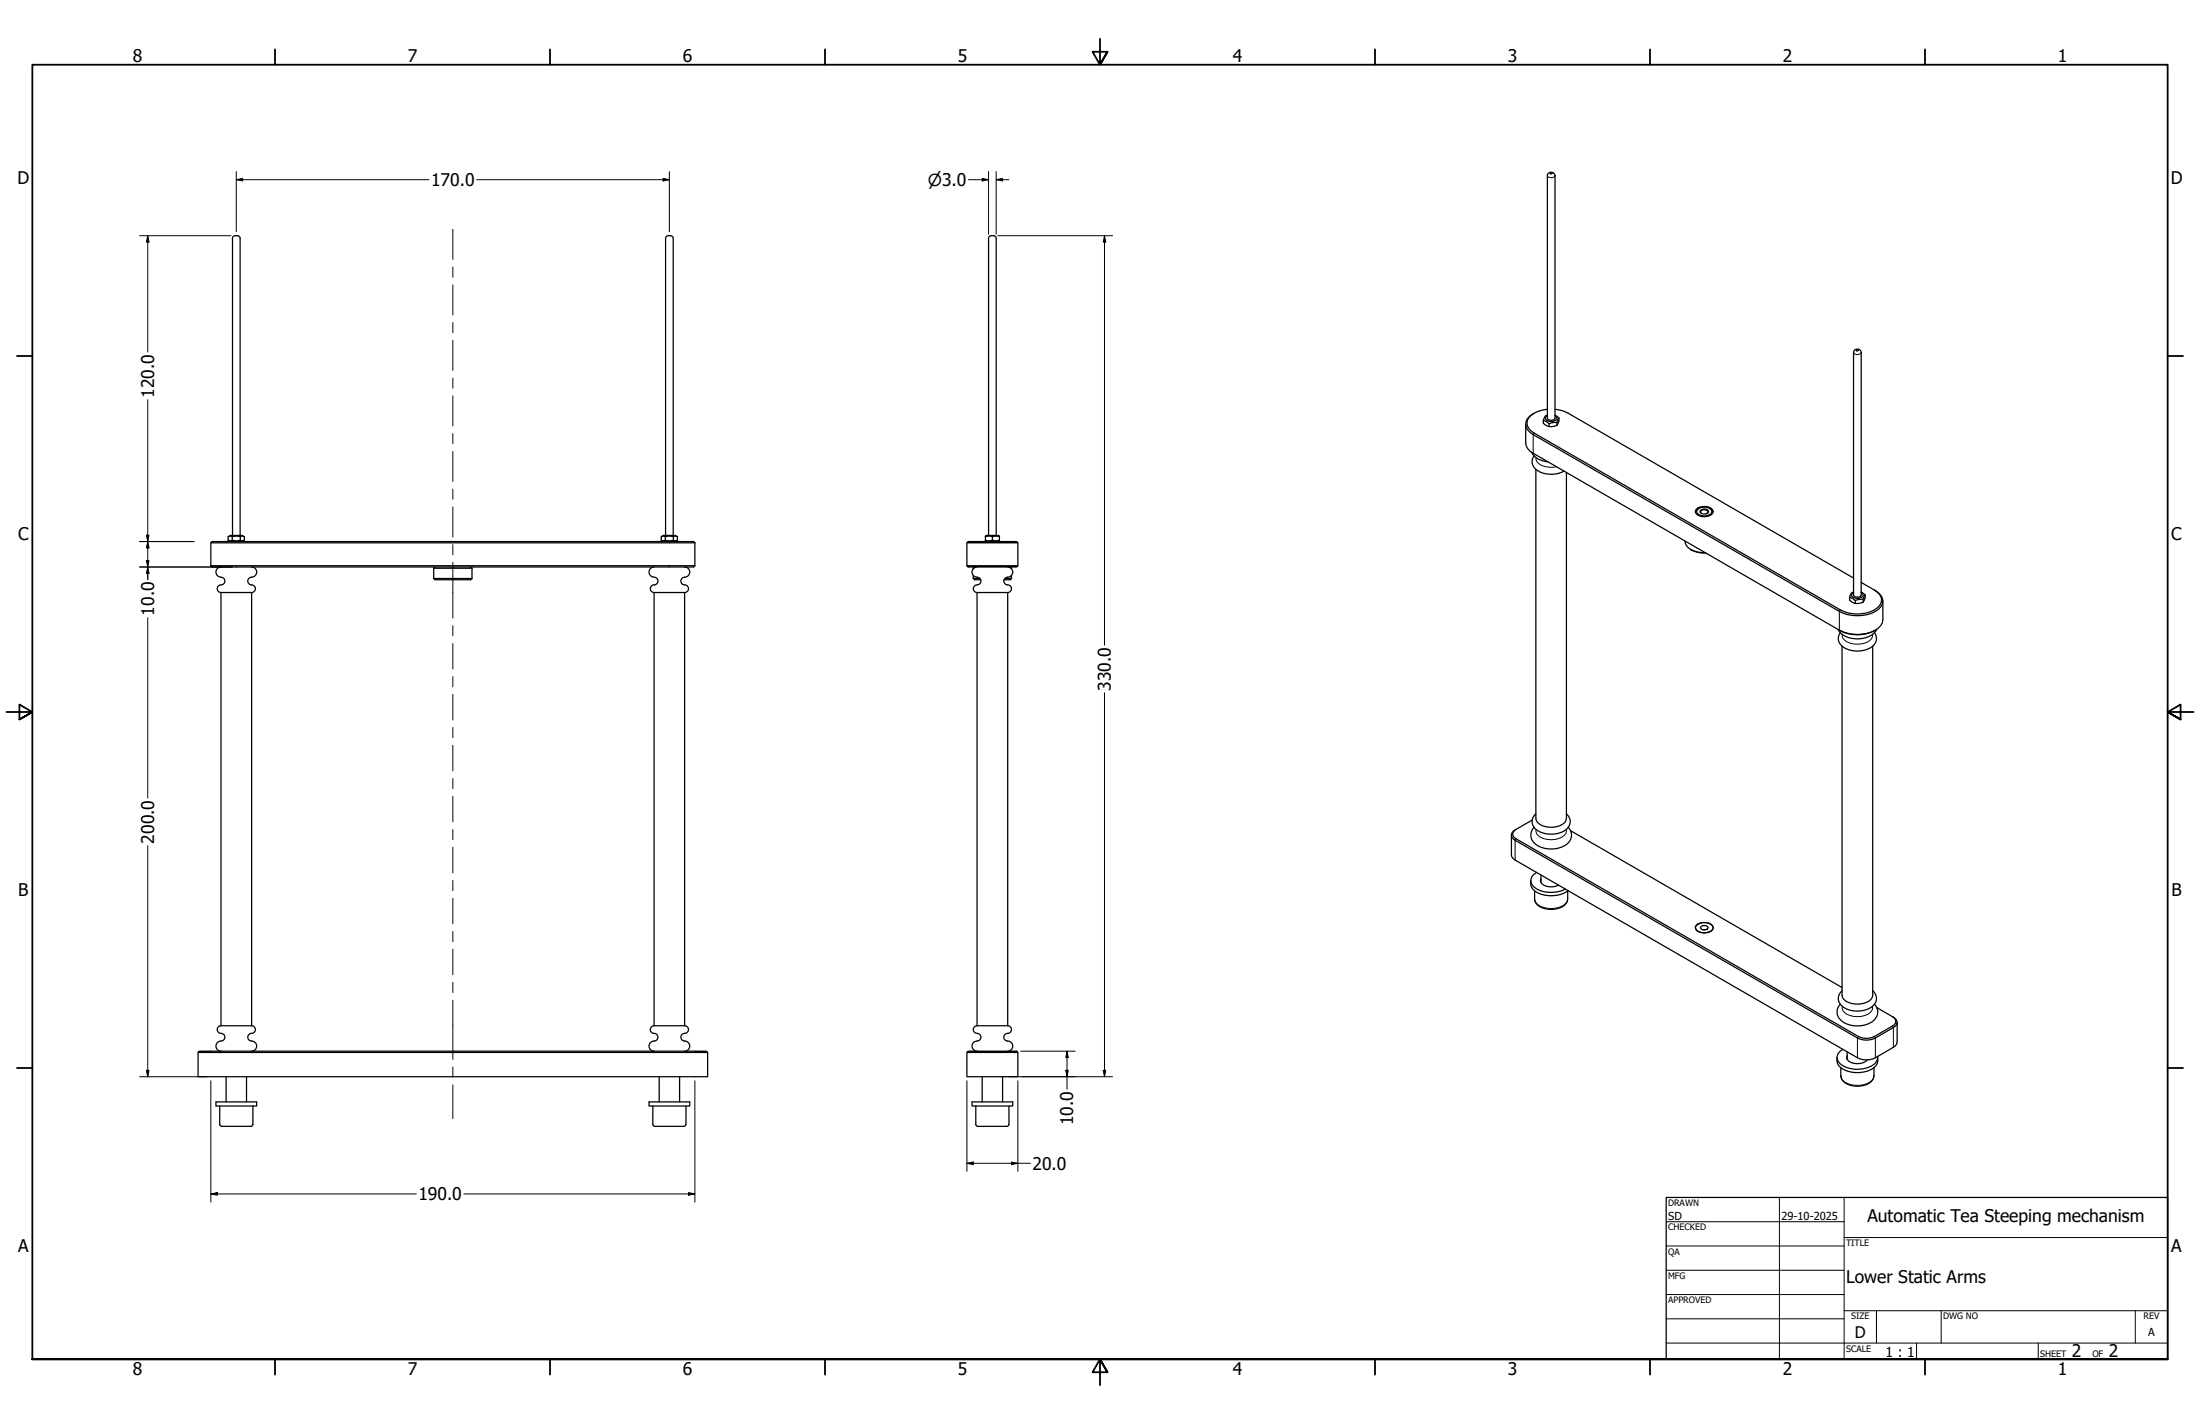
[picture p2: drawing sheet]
<svg xmlns="http://www.w3.org/2000/svg" width="864mm" height="559mm" viewBox="0 0 864 559" stroke-linecap="round" stroke-linejoin="round" font-family="sans-serif">
<!-- layer: Visible (ANSI) -->
<g fill="none" stroke="#000" stroke-width=".49">
<path d="M607.6 68.2a1.56 1.56 0 0 1 1.6-.6 1.56 1.56 0 0 1 1.2 1.3v95.2a1.72 1.72 0 0 1-3 0v-95.2zM262.3 92.5h1a1.01 1.01 0 0 1 1 1v116.6M262.3 92.5a1.01 1.01 0 0 0-1 1v116.6M727.8 137.6a1.57 1.57 0 0 1 1.6-.6 1.57 1.57 0 0 1 1.2 1.3v95.2a1.72 1.72 0 0 1-3 0v-95.2zM598.9 166.4v7.4a4.9 4.9 0 0 0 2.9 4.1l120.2 69.4a14.8 14.8 0 0 0 14.2 0M601.3 177.5a7.6 7.6 0 0 0 6.4 3.8M602.2 162.2a4.4 4.4 0 0 0-3.2 4 4.4 4.4 0 0 0 2.8 4.3l120.2 69.4a15.2 15.2 0 0 0 15.4-.8 3.9 3.9 0 0 0 0-6.4l-1.6-1.1M602.2 178.9a4.1 4.1 0 0 0 2.2 6.3 10.8 10.8 0 0 0 9.5-.3M605.8 165v1.1l1.2 .9 1.1 .4M607.4 163.1l-.8 .9a2.57 2.57 0 0 0 2.3 1.4 2.57 2.57 0 0 0 2.3-1.4l-.8-.9M607.4 162.9a2.09 2.09 0 0 0-1.6 2.1l2.3 1.3 3.1-.5 .8-1.8-1.6-1.1M607.4 160.6a9 9 0 0 0-7.8 4.3 4.1 4.1 0 0 0 2.6 5l120.2 69.4a14.2 14.2 0 0 0 14.6-.8 3.6 3.6 0 0 0 0-6.1l-1.2-.8"/>
<path d="M608.1 166.3v1.1M610.4 160.6l2.8 .5 2.4 1.1 112 64.6M611.2 165.8v1.1M612 164a2.68 2.68 0 0 1-3.1 3.4h-.8M602.9 184.2v137a5 5 0 0 0 5.3 3.4 6.7 6.7 0 0 0 6.5-2.6l.2-136.6M665.9 199.8a4.9 4.9 0 0 1 6.4 .2l.2 .7a3.6 3.6 0 0 1-4.8 1.9 1.94 1.94 0 0 1-1.8-2.8zM666.9 199.5l-.9 .6-.5 .8M671.1 199.5l.9 .6 .5 .8M82.8 213h190M89.6 212l.8 .2 .8-.2 1.5 .2 3.2-.2M89.6 210.6l.8-.2 .8 .2 1.5-.2 3.2 .2M89.6 212l.9 .5"/>
<path d="M91.2 210.6v1.4M91.3 210.1v-116.6l.6-.9 1.4-.1a1.01 1.01 0 0 1 1 1v116.6M94.3 210.6v1.4M95.9 210.6l-.8-.5h-4.6l-.9 .5v1.4M95.9 212l-.8 .5M95.9 210.6v1.4M259.6 212l.8 .2 .8-.2 1.5 .2 3.2-.2M259.6 210.6l.8-.2 .8 .2 1.5-.2 1.6 .2 .8-.2 .8 .2M259.6 212l.9 .5M261.2 210.6v1.4M264.3 210.6v1.4M265.9 210.6l-.8-.5h-4.6l-.9 .5v1.4"/>
<path d="M265.9 212l-.8 .5M265.9 210.6v1.4M272.8 213l-.5-.5h-189l-.5 .5v9M272.8 213v9M379.6 213l.4-.5h19.1l.5 .5zM379.6 213v9M386.8 212l1.4 .2 4.1-.2M386.8 210.6l1.4-.2 4.1 .2M387.2 212.5l-.4-.3v-1.8l.4-.3h4.7l.4 .3v1.8l-.4 .3M388.1 210.1v-116.6l.6-.9 1.3-.1a1.01 1.01 0 0 1 1.1 1v116.6M389.6 210.6v1.4M399.6 213v9"/>
<path d="M661.5 212.3a4.2 4.2 0 0 0 3.6 4l4.3 .6M663.7 215.7l.3 .2a11.1 11.1 0 0 0 5.6 1.1M666.2 200.1a4.1 4.1 0 0 1 5.7 .1l.1 .6a3.7 3.7 0 0 1-5.8 .5zM667.4 200.4a1.96 1.96 0 0 1 3.3 .5 2.12 2.12 0 0 1-3.4 0zM667.9 201.5l-.4-.4a1.54 1.54 0 0 1 1.5-1.1 1.54 1.54 0 0 1 1.5 1.1l-.4 .4M82.8 222h190M82.8 222l.5 .5h189l.5-.5M86.7 232.5h12.1v170h-12.1M86.7 232.5v170M86.8 222.5a2.07 2.07 0 0 0-2 2.3 2.07 2.07 0 0 0 2.4 1.8 1.58 1.58 0 0 1 1 1.9 1.58 1.58 0 0 1-1.9 1.1 1.5 1.5 0 0 0-1 1.7 1.5 1.5 0 0 0 1.5 1.2M98.8 222.5a2.07 2.07 0 0 1 1.9 2.3 2.07 2.07 0 0 1-2.4 1.8 1.58 1.58 0 0 0-.9 1.9 1.58 1.58 0 0 0 1.8 1.1 1.5 1.5 0 0 1 1 1.7 1.5 1.5 0 0 1-1.4 1.2M170.3 227l.5 .5h13.9l.6-.5"/>
<path d="M170.3 223h15M170.3 227h15M170.3 223v4M170.8 222.5l-.5 .5M184.7 222.5l.6 .5M185.3 223v4M256.8 232.5h11.9v170h-11.9M256.8 232.5v170M256.8 222.5a2.07 2.07 0 0 0-2 2.3 2.07 2.07 0 0 0 2.4 1.8 1.58 1.58 0 0 1 1 1.9 1.58 1.58 0 0 1-1.9 1.1 1.5 1.5 0 0 0-1 1.7 1.5 1.5 0 0 0 1.5 1.2M268.8 222.5a2.07 2.07 0 0 1 1.9 2.3 2.07 2.07 0 0 1-2.4 1.8 1.58 1.58 0 0 0-.9 1.9 1.58 1.58 0 0 0 1.8 1.1 1.5 1.5 0 0 1 1 1.7 1.5 1.5 0 0 1-1.4 1.2M379.6 222h20l-.5 .5h-19.1zM382.1 227l.5 .5h2.4"/>
<path d="M382.1 223h.1M382.1 227h2.6M382.1 223v.2M382.1 225.8v1.2M382.6 222.5l-.5 .5M383.5 232.5h12.1M383.5 232.5v170M383.6 222.5a2.07 2.07 0 0 0-2 2.3 2.07 2.07 0 0 0 2.4 1.8 1.58 1.58 0 0 1 1 1.9 1.58 1.58 0 0 1-1.9 1.1 1.5 1.5 0 0 0-1 1.7 1.5 1.5 0 0 0 1.5 1.2M394.4 227h2.7M395.6 222.5a2.07 2.07 0 0 1 1.9 2.3 2.07 2.07 0 0 1-2.4 1.8 1.58 1.58 0 0 0-1 1.9 1.58 1.58 0 0 0 1.9 1.1 1.5 1.5 0 0 1 1 1.7 1.5 1.5 0 0 1-1.4 1.2M395.6 232.5v170M396.6 222.5l.5 .5"/>
<path d="M396.9 223h.2M397.1 227l-.5 .5h-2.4M397.1 223v.2M397.1 225.8v1.2M726.1 234.4a2.09 2.09 0 0 0 1.6 2.2l.6 .2M727.6 232.5l-.8 .9a2.63 2.63 0 0 0 4.6 0l-.8-.9M727.6 232.3a2.12 2.12 0 0 0-1.5 2.1l2.2 1.3 3-.5 .9-1.8-1.6-1.1M728.3 235.7v1.1M730.6 228.6l5.2 3M731.3 235.2v1.1M732.2 233.4a2.67 2.67 0 0 1-3.1 3.4h-.8M739.1 235.9v7.3a6.8 6.8 0 0 1-6.2 5.3 16 16 0 0 1-10.9-1.2"/>
<path d="M722.4 248.3a4 4 0 0 0 2 6.1 9.4 9.4 0 0 0 11.7-2 3.7 3.7 0 0 0-.3-4.1M723.1 253.6v137a4.9 4.9 0 0 0 5.3 3.4 6.8 6.8 0 0 0 6.5-2.6l.2-137.8M736.7 246.9a9.5 9.5 0 0 1-11 3.3 7 7 0 0 1-4.2-3.2M602.9 319.4a4.2 4.2 0 0 0-1.3 4.3 4.2 4.2 0 0 0 3.3 2.9 9.7 9.7 0 0 0 10.7-1.9 3.7 3.7 0 0 0-.7-5.3M593.3 327.7v7.8l.1 .7 1.3 1.3 134.4 77.6a7.8 7.8 0 0 0 7.1 0l7-4.1 1.3-1.3 .2-8.5M595.1 325.5a1.94 1.94 0 0 0-1.3 1.8 1.94 1.94 0 0 0 1.3 1.8l134.4 77.6a7.2 7.2 0 0 0 6.3 0l7.1-4.1a1.93 1.93 0 0 0 1.3-1.8 1.93 1.93 0 0 0-1.3-1.8M601.5 321.8l-6.4 3.7a2.24 2.24 0 0 0-1.8 2 2.24 2.24 0 0 0 1.4 2.2l134.4 77.6a7.8 7.8 0 0 0 7.1 0l7-4.1a2.21 2.21 0 0 0 1.5-2.2 2.21 2.21 0 0 0-1.8-2M602.2 324.7a4.6 4.6 0 0 0 2.4 7.7 10.1 10.1 0 0 0 11.6-2.4 4.2 4.2 0 0 0-.6-5.3M616.5 326l106.6 61.5M600.9 345.6a4.8 4.8 0 0 0 4.1 5.3 12.4 12.4 0 0 0 10.5-1.4M602.4 349.6v3.2a5 5 0 0 0 5.3 4 7.1 7.1 0 0 0 7.5-3.1l.2-4.1M603.2 342.4a3.4 3.4 0 0 0-2.3 3.2 3.4 3.4 0 0 0 2.3 3.3 12.5 12.5 0 0 0 11.3 0"/>
<path d="M604.9 344.8a2.22 2.22 0 0 0 2.3 3 6.6 6.6 0 0 0 4.6-.5M604.9 343.4v2.9M665.9 363.1a4.8 4.8 0 0 1 6.4 .2l.2 .7a3.6 3.6 0 0 1-4.8 1.9 1.94 1.94 0 0 1-1.8-2.8zM667.7 363.6a2.04 2.04 0 0 1 2.8 .3 1.62 1.62 0 0 1-1.5 1 1.62 1.62 0 0 1-1.5-.9zM668.5 364.8h1M722.4 394.1a4.6 4.6 0 0 0 2.3 7.6 10.3 10.3 0 0 0 11.5-2 4.2 4.2 0 0 0-.4-5.6M723.1 388.8a4.1 4.1 0 0 0-1.4 4 4.1 4.1 0 0 0 3 3.1 9.8 9.8 0 0 0 11.3-2.1 3.7 3.7 0 0 0-.9-5M736.7 395.4l6.2 3.6M77.8 413v9.5h200v-9.5M78.2 412.5h199l.6 .5h-200zM86.8 402.5a1.57 1.57 0 0 0-1.5 1.8 1.57 1.57 0 0 0 1.9 1.3 1.58 1.58 0 0 1 1 2 1.58 1.58 0 0 1-2 1 1.99 1.99 0 0 0-1.4 2.2 1.99 1.99 0 0 0 2 1.7M98.8 402.5a1.57 1.57 0 0 1 1.4 1.8 1.57 1.57 0 0 1-1.9 1.3 1.58 1.58 0 0 0-.9 2 1.58 1.58 0 0 0 1.9 1 1.99 1.99 0 0 1 1.4 2.2 1.99 1.99 0 0 1-1.9 1.7"/>
<path d="M256.8 402.5a1.57 1.57 0 0 0-1.5 1.8 1.57 1.57 0 0 0 1.9 1.3 1.58 1.58 0 0 1 1 2 1.58 1.58 0 0 1-2 1 1.99 1.99 0 0 0-1.4 2.2 1.99 1.99 0 0 0 2 1.7M268.8 402.5a1.57 1.57 0 0 1 1.4 1.8 1.57 1.57 0 0 1-1.9 1.3 1.58 1.58 0 0 0-.9 2 1.58 1.58 0 0 0 1.9 1 1.99 1.99 0 0 1 1.4 2.2 1.99 1.99 0 0 1-1.9 1.7M379.6 413l.4-.5h19.1l.5 .5zM379.6 413v9.5h20v-9.5M383.5 402.5h12.1M383.6 402.5a1.57 1.57 0 0 0-1.5 1.8 1.57 1.57 0 0 0 1.9 1.3 1.58 1.58 0 0 1 1 2 1.58 1.58 0 0 1-2 1 1.99 1.99 0 0 0-1.4 2.2 1.99 1.99 0 0 0 2 1.7M395.6 402.5a1.57 1.57 0 0 1 1.4 1.8 1.57 1.57 0 0 1-1.9 1.3 1.58 1.58 0 0 0-.9 2 1.58 1.58 0 0 0 1.9 1 1.99 1.99 0 0 1 1.4 2.2 1.99 1.99 0 0 1-1.9 1.7M721.1 415a4.6 4.6 0 0 0 4 5.3 11.2 11.2 0 0 0 11.3-2.1l.5-.9 .2-2.3M722.6 419v3.2a5.7 5.7 0 0 0 6.5 4.1 5.7 5.7 0 0 0 6.5-7.3M723.4 411.8a3.4 3.4 0 0 0-2.3 3.2 3.4 3.4 0 0 0 2.3 3.3 12 12 0 0 0 12.4-.8l.8-.9 .5-2.1M725.1 414.3a1.96 1.96 0 0 0 1.4 2.6 6 6 0 0 0 6.5-1M725.1 412.8v2.9"/>
<path d="M84.8 432.4h16v1.6h-16zM86.3 434v7.2l.2 .6 .6 .2 11.7-.1 .5-.7v-7.2M88.8 422.5v9.9M96.8 422.5v9.9M254.8 432.4h16v1.6h-16zM256.3 434v7.2l.2 .6 .6 .2M258.8 422.5v9.9M266.8 422.5v9.9M269.3 434l-.1 7.2-.2 .6-.6 .2M381.6 432.4h15.9v1.6h-15.9zM383 434v7.2l.3 .6 .6 .2 11.7-.1 .5-.7v-7.2M385.6 422.5v9.9"/>
<path d="M393.6 422.5v9.9M257.1 442h11.4"/>
</g>
<!-- layer: Visible Narrow (ANSI) -->
<g fill="none" stroke="#000" stroke-width=".39">
<path d="M607.4 68.9a1.72 1.72 0 0 0 3 0M608.4 68l.8-.2 .2 .2-.5 .3zM727.6 138.3a1.72 1.72 0 0 0 3 0M728.7 137.3h.8l.1 .2-.8 .2zM602.2 169.9l-.4 .6v7.4M602.9 179.5a3.5 3.5 0 0 0 3.6 3.6l3 .3 1.5-.2M722.4 239.3l-.4 .6v7.4M723.1 249a4.2 4.2 0 0 0 4.6 3.7 7.5 7.5 0 0 0 7-2.1l.4-1.6M595.1 329.1l-.4 .6v7.8M603 325.5a2.78 2.78 0 0 0 1.8 3.1 8.3 8.3 0 0 0 9.8-1.4l.2-1.7M602.4 352.8a5.4 5.4 0 0 0 5.7 3.7 7.3 7.3 0 0 0 7.1-2.8l.2-.9M723.2 394.9a3.2 3.2 0 0 0 3.1 3.6 8.1 8.1 0 0 0 8.5-1.9l.3-.8-.1-.9"/>
<path d="M729.5 406.7l-.4 .6v7.8M735.8 406.7l.4 .6v7.8M742.9 402.6l.3 .6v7.8M722.6 422.2a5.4 5.4 0 0 0 5.7 3.7 7.2 7.2 0 0 0 7.1-2.8l.2-.9"/>
</g>
<!-- layer: Border (ANSI) -->
<g fill="none" stroke="#000" stroke-width=".71">
<path d="M107.9 19.4v6M215.9 19.4v6M323.8 19.4v6M431.8 15.2v10.2l-2.9-5.1h5.8l-2.9 5.1 2.9-5.1M539.8 19.4v6M647.7 19.4v6M755.6 19.4v6M6.7 139.7h6M850.9 139.7h6M2.5 279.4h10.2l-5.1-2.9v5.8l5.1-2.9-5.1 2.9M861.1 279.4h-10.2l5.1-2.9v5.8l-5.1-2.9 5.1 2.9M6.7 419.1h6"/>
<path d="M850.9 419.1h6M12.7 533.4v-508h838.2v508h-838.2h838.2M107.9 533.4v6M215.9 533.4v6M323.8 533.4v6M434.7 538.5l-2.9-5.1 2.9 5.1h-5.8l2.9-5.1v10.2M539.8 533.4v6M647.7 533.4v6M755.6 533.4v6"/>
</g>
<!-- layer: Title (ANSI) -->
<g fill="none" stroke="#000" stroke-width=".39">
<path d="M654 479.4h69.9M698.5 469.9v63.5M723.9 469.9v63.5M654 488.9h69.9M654 498.5h69.9M723.9 485.6h127M654 508h69.9M654 517.5h69.9M723.9 514.3h127M736.6 514.3v12.7M762 514.3v12.7M838.2 514.3v12.7"/>
<path d="M654 527h196.9M752.3 527v6.4M800.1 527v6.4"/>
</g>
<path d="M654 469.9h196.9v63.5h-196.9z" fill="none" stroke="#000" stroke-width=".49"/>
<!-- layer: Dimension (ANSI) -->
<g fill="none" stroke="#000" stroke-width=".39">
<path d="M92.7 70.5l2.5-.5v1zM92.7 70.5h75.7M92.7 67.3v23.6M187.1 70.5h75.6M260.3 70l2.4 .5-2.4 .5zM262.7 67.3v23.6M380.2 70.5h7.9M385.6 70l2.5 .5-2.5 .5zM388.1 67.3v24.6M391.1 70.5l2.5-.5v1zM391.1 70.5h5M391.1 67.3v24.6"/>
<path d="M54.8 92.5h35.9M58 92.5l.5 2.5h-1zM58 92.5v45.6M391.7 92.5h45M433.6 92.5l.5 2.5h-1zM433.6 92.5v160.7M58 156.8v70.6M54.8 212.5h21.4M57.5 210h1l-.5 2.5zM57.5 220h1l-.5 2.5zM58 212.5l.5 2.5h-1zM54.8 222.5h36.4"/>
<path d="M58 222.5l.5 2.5h-1zM58 242.4v70.8M433.6 271.9v150.6M58 331.9v90.6M400.6 412.5h21.4M418.9 412.5l.4 2.5h-.9zM418.9 412.5v14.9M54.8 422.5h26.4M57.5 420h1l-.5 2.5zM82.8 424.1v47.6M272.8 424.1v47.6M379.6 424.1v35.6"/>
<path d="M396.2 422.5h40.5M399.6 424.1v35.6M418.4 420h.9l-.4 2.5zM433.1 420h1l-.5 2.5zM379.6 456.5l2.5-.5v1zM379.6 456.5h24.9M397.1 456l2.5 .5-2.5 .5zM82.8 468.5l2.5-.5v1zM82.8 468.5h80.6M182.1 468.5h90.7M270.3 468l2.5 .5-2.5 .5z"/>
</g>
<g fill="#000">
<path d="M92.7 70.5l2.5-.5v1z" fill-rule="evenodd"/>
<path d="M260.3 70l2.4 .5-2.4 .5z" fill-rule="evenodd"/>
<path d="M385.6 70l2.5 .5-2.5 .5z" fill-rule="evenodd"/>
<path d="M391.1 70.5l2.5-.5v1z" fill-rule="evenodd"/>
<path d="M58 92.5l.5 2.5h-1z" fill-rule="evenodd"/>
<path d="M433.6 92.5l.5 2.5h-1z" fill-rule="evenodd"/>
<path d="M57.5 210h1l-.5 2.5z" fill-rule="evenodd"/>
<path d="M57.5 220h1l-.5 2.5z" fill-rule="evenodd"/>
<path d="M58 212.5l.5 2.5h-1z" fill-rule="evenodd"/>
<path d="M58 222.5l.5 2.5h-1z" fill-rule="evenodd"/>
<path d="M418.9 412.5l.4 2.5h-.9z" fill-rule="evenodd"/>
<path d="M57.5 420h1l-.5 2.5z" fill-rule="evenodd"/>
<path d="M418.4 420h.9l-.4 2.5z" fill-rule="evenodd"/>
<path d="M433.1 420h1l-.5 2.5z" fill-rule="evenodd"/>
<path d="M379.6 456.5l2.5-.5v1z" fill-rule="evenodd"/>
<path d="M397.1 456l2.5 .5-2.5 .5z" fill-rule="evenodd"/>
<path d="M82.8 468.5l2.5-.5v1z" fill-rule="evenodd"/>
<path d="M270.3 468l2.5 .5-2.5 .5z" fill-rule="evenodd"/>
</g>
<!-- layer: Centerline (ANSI) -->
<g fill="none" stroke="#000" stroke-width=".39">
<path d="M177.8 90v11.8M177.8 104.8v4M177.8 111.8v11.8M177.8 126.6v4M177.8 133.6v11.8M177.8 148.4v4M177.8 155.4v11.7M177.8 170.1v4M177.8 177.1v11.8M177.8 191.9v4M177.8 198.9v11.8M177.8 213.7v4"/>
<path d="M177.8 220.7v21.8M177.8 245.5v4M177.8 252.5v10M177.8 265.5v4M177.8 272.5v10M177.8 285.5v4M177.8 292.5v10M177.8 305.5v4M177.8 312.5v10M177.8 325.5v4M177.8 332.5v10M177.8 345.5v4"/>
<path d="M177.8 352.5v10M177.8 365.5v4M177.8 372.5v10M177.8 385.5v4M177.8 392.5v23.2M177.8 418.7v4M177.8 425.7v13.3"/>
</g>
<g font-size="6.8">
<text x="52.1" y="24.4">8</text>
<text x="160.1" y="24.4">7</text>
<text x="268" y="24.4">6</text>
<text x="376" y="24.4">5</text>
<text x="483.9" y="24.4">4</text>
<text x="591.9" y="24.4">3</text>
<text x="699.8" y="24.4">2</text>
<text x="807.8" y="24.4">1</text>
<text x="6.8" y="72.4">D</text>
<text x="169.2" y="73">170.0</text>
<text x="852.1" y="72.4">D</text>
<text x="60.5" y="156.1" transform="rotate(-90 60.5 156.1)">120.0</text>
<text x="7.1" y="212.1">C</text>
<text x="852.3" y="212.1">C</text>
<text x="60.5" y="241.6" transform="rotate(-90 60.5 241.6)">10.0</text>
<text x="436.1" y="271" transform="rotate(-90 436.1 271)">330.0</text>
<text x="60.5" y="331" transform="rotate(-90 60.5 331)">200.0</text>
<text x="7.2" y="351.8">B</text>
<text x="852.4" y="351.8">B</text>
<text x="421.3" y="441.6" transform="rotate(-90 421.3 441.6)">10.0</text>
<text x="405.3" y="459">20.0</text>
<text x="164.2" y="471">190.0</text>
<text x="733" y="479.7">Automatic Tea Steeping mechanism</text>
<text x="7.1" y="491.5">A</text>
<text x="852.3" y="491.5">A</text>
<text x="724.7" y="503.6">Lower Static Arms</text>
<text x="813.3" y="532.6">2</text>
<text x="827.8" y="532.6">2</text>
<text x="52.1" y="539.4">8</text>
<text x="160.1" y="539.4">7</text>
<text x="268" y="539.4">6</text>
<text x="376" y="539.4">5</text>
<text x="483.9" y="539.4">4</text>
<text x="591.9" y="539.4">3</text>
<text x="699.8" y="539.4">2</text>
<text x="807.8" y="539.4">1</text>
</g>
<text font-size="6.5" x="364.2" y="72.9">⌀3.0</text>
<text font-size="6.3" x="728.1" y="524.9">D</text>
<text font-size="5.5" x="740.2" y="532.6">1 : 1</text>
<g font-size="4.3">
<text x="654.8" y="478.6">SD</text>
<text x="699.3" y="478.6">29-10-2025</text>
<text x="843.2" y="524.2">A</text>
</g>
<g font-size="3.5">
<text x="654.8" y="473.2">DRAWN</text>
<text x="654.8" y="482.8">CHECKED</text>
<text x="724.7" y="488.9">TITLE</text>
<text x="654.8" y="492.3">QA</text>
<text x="654.8" y="501.8">MFG</text>
<text x="654.8" y="511.4">APPROVED</text>
<text x="726.7" y="517.7">SIZE</text>
<text x="762.8" y="517.7">DWG NO</text>
<text x="841.4" y="517.7">REV</text>
<text x="724.7" y="530.4">SCALE</text>
<text x="800.9" y="532.6">SHEET</text>
<text x="821.3" y="532.6">OF</text>
</g>
</svg>
